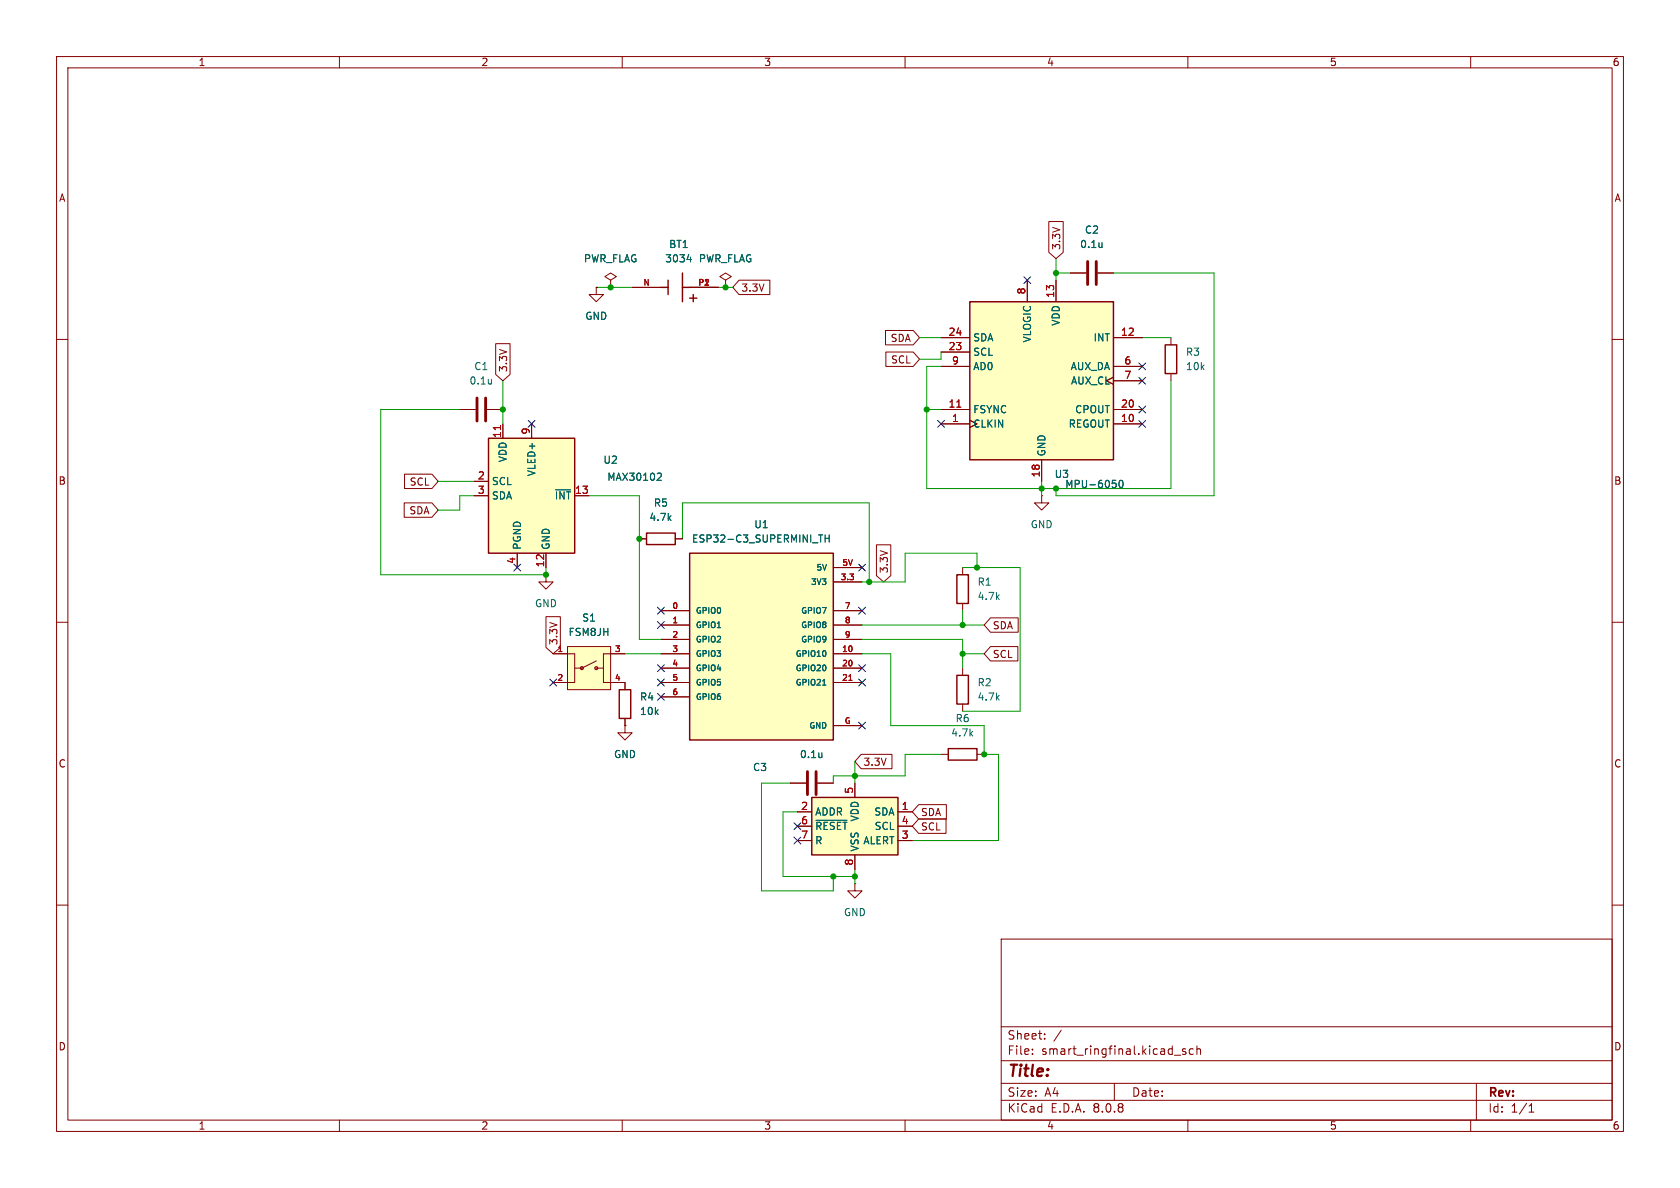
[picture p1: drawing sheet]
<svg xmlns="http://www.w3.org/2000/svg" width="297mm" height="210mm" viewBox="0 0 297 210" stroke-linecap="round" stroke-linejoin="round" font-family="sans-serif">
<g fill="none" stroke="#840000" stroke-width=".18">
<path d="M10 10h277v190h-277zM12 12h273v186h-273zM60 10v2M110 10v2M160 10v2M210 10v2M260 10v2M10 60h2M285 60h2M10 110h2M285 110h2M10 160h2"/>
<path d="M177 166h108v32h-108zM285 160h2M60 198v2M110 198v2M160 198v2M177 194.5h108M177 191.5h108M177 187.5h108M177 181.5h108M182.5 186.3v.1M182.5 185.5v.1M184.7 183.6v.1"/>
<path d="M184.7 182.8v.1M187.6 182.1l-1.3 2M197 191.5v3M207.6 186.5h1.1M209.6 185.5l-.4-.1-.2 .2 .1 .2 .5 .2v.3h-.6M210 198v2M211 185.5l-.5-.1-.3 .3v.4l.2 .2h.6M211.6 185.5l.2-.1 .4 .1v.9M211.6 184.9v1.5M260 198v2M261 191.5v6.5M270.3 196.6h.9"/>
<path d="M270.3 195.5l.4-.4v1.5"/>
</g>
<path d="M86.4 77.5h15.2v20.3h-15.2z" fill="#ffffc2"/>
<path d="M86.4 77.5h15.2v20.3h-15.2z" fill="none" stroke="#840000" stroke-width=".25"/>
<g fill="none" stroke="#840000" stroke-width=".18">
<path d="M105.4 50.8v1.3h1.3l-1.3 1.2-1.3-1.2h1.3M105.4 50.8h.1M107.9 49.5l1.1-.6-1.1-.6-1 .6 1 .6v1.3M107.9 50.8h.1M88.9 74.9v2.6M94 74.9v2.6M83.8 87.6h2.6M83.8 85.1h2.6M91.4 97.8v2.5M96.5 97.8v2.5M101.6 87.6h2.5M96.5 101.6v1.3h1.3l-1.3 1.2-1.3-1.2h1.3"/>
<path d="M96.5 101.6h.1M139.7 138.4h2.8M144.5 138.4h2.8"/>
</g>
<path d="M88.5 75.2v.8" fill="none" stroke="#a90000" stroke-width=".18"/>
<path d="M98.2 86.6h2.7M116.4 83.6l.4 .1 .1 .3-.8 .9h.8M145.3 133.1v.8M145.3 133.8l-.1 .1" fill="none" stroke="#006464" stroke-width=".18"/>
<path d="M142.7 136.4v4.1M144.3 136.4v4.1" fill="none" stroke="#840000" stroke-width=".51"/>
<path d="M143.5 141h15.2v10.1h-15.2z" fill="#ffffc2"/>
<path d="M143.5 141h15.2v10.1h-15.2z" fill="none" stroke="#840000" stroke-width=".25"/>
<path d="M151.1 138.4v2.6M141 143.5h2.5M141 148.6h2.5M141 146.1h2.5M151.1 151.1v2.6M158.7 143.5h2.6M158.7 148.6h2.6M158.7 146.1h2.6" fill="none" stroke="#840000" stroke-width=".18"/>
<path d="M144.2 145h5.5" fill="none" stroke="#006464" stroke-width=".18"/>
<path d="M100.3 114.3h7.6v7.6h-7.6z" fill="#ffffc2"/>
<path d="M111.8 50.8h5M121.9 50.8h5.1M128.3 49.5l1-.6-1-.6-1 .6 1 .6v1.3M128.3 50.8h.1M97.8 115.6h3.8v5.1h-3.8M100.3 114.3h7.6v7.6h-7.6zM105.4 116.8l-2.5 1.3h-1.3M105.4 118.1h1.3M110.5 115.6h-3.8v5.1h3.8" fill="none" stroke="#840000" stroke-width=".18"/>
<g fill="none" stroke="#840000" stroke-width=".22">
<circle cx="102.9" cy="118.1" r=".25"/>
<circle cx="105.4" cy="118.1" r=".25"/>
</g>
<path d="M116.8 50.8h1.3M118.1 49.5v2.6M120.6 50.8h1.3M120.6 48.3v5M121.9 52.7h1.3M122.6 52.1v1.2" fill="none" stroke="#840000" stroke-width=".25"/>
<path d="M121.5 45.9h.8M122.1 45.5v.8" fill="none" stroke="#006464" stroke-width=".18"/>
<path d="M121.9 97.8h25.4v33h-25.4z" fill="#ffffc2"/>
<path d="M206 61h2v5h-2zM121.9 97.8h25.4v33h-25.4zM109.5 121.9h2v5.1h-2zM167.6 132.3h5.1v2.1h-5.1z" fill="none" stroke="#840000" stroke-width=".25"/>
<g fill="none" stroke="#840000" stroke-width=".18">
<path d="M207 59.7v1.3M81.3 72.4h2.8M86.1 72.4h2.8M207 66v1.3M116.8 108h5.1M116.8 110.5h5.1M116.8 115.6h5.1M116.8 113h5.1M116.8 118.1h5.1M147.3 108h5.1M147.3 110.5h5.1M147.3 115.6h5.1"/>
<path d="M147.3 113h5.1M147.3 118.1h5.1M147.3 102.9h5.1M147.3 100.3h5.1M110.5 120.7v1.2M110.5 127v1.3M116.8 120.7h5.1M116.8 123.2h5.1M147.3 120.7h5.1M147.3 128.3h5.1M166.4 133.4h1.2M172.7 133.4h1.3"/>
<path d="M151.1 156.2v1.3h1.3l-1.3 1.3-1.2-1.3h1.2M151.1 156.2h.1"/>
</g>
<path d="M86.9 67v.9M86.9 67.8h-.1M144.7 94.6h.7M145.9 94.6v1.2M145.9 95.2h.7M146.6 94.6v1.2M145.4 121.1h.6" fill="none" stroke="#006464" stroke-width=".18"/>
<path d="M150.1 120.3h.5" fill="none" stroke="#a90000" stroke-width=".18"/>
<path d="M84.3 70.4v4M85.9 70.4v4" fill="none" stroke="#840000" stroke-width=".51"/>
<path d="M171.4 53.3h25.4v28h-25.4z" fill="#ffffc2"/>
<path d="M171.4 53.3h25.4v28h-25.4zM114.3 94.2h5.1v2.1h-5.1zM169.2 101.6h2v5.1h-2zM169.2 119.4h2v5.1h-2z" fill="none" stroke="#840000" stroke-width=".25"/>
<g fill="none" stroke="#840000" stroke-width=".18">
<path d="M185.4 39.2h2.6v5.4l-1.3 1.1-1.3-1.1zM105.4 50.8h.1M107.9 50.8h.1M111.8 50.8h5M121.9 50.8h5.1M128.3 50.8h.1M130.7 49.5h5.4v2.6h-5.4l-1.2-1.3zM156.5 58.4h4.9l1.2 1.3-1.2 1.3h-4.9zM166.4 59.7h5M181.6 49.5v3.8M186.7 49.5v3.8M189.2 48.3h2.8"/>
<path d="M194.1 48.3h2.7M196.8 59.7h5.1M87.6 60.8h2.6v5.4l-1.3 1.1-1.3-1.1zM88.9 74.9v2.6M94 74.9v2.6M156.6 62.2h4.8l1.2 1.3-1.2 1.3h-4.8zM166.4 74.9h5M166.4 72.4h5M166.4 62.2h5M166.4 64.8h5M196.8 66.7l-1.2 .6 1.2 .6M196.8 74.9h5.1"/>
<path d="M196.8 72.4h5.1M196.8 64.8h5.1M196.8 67.3h5.1M71.5 88.9h4.9l1.1 1.3-1.1 1.2h-4.9zM71.5 83.8h4.9l1.1 1.3-1.1 1.3h-4.9zM83.8 87.6h2.6M83.8 85.1h2.6M91.4 97.8v2.5M96.5 97.8v2.5M101.6 87.6h2.5M113 95.3h1.3M119.4 95.3h1.2"/>
<path d="M154.9 96.3h2.6v5.5l-1.3 1.1-1.3-1.1zM184.1 87.6v1.3h1.3l-1.3 1.3-1.2-1.3h1.2M184.1 87.6h.1M184.1 81.3v3.8M96.5 109h2.6v5.5l-1.3 1.1-1.3-1.1zM97.8 115.6h2.5M107.9 115.6h2.6M116.8 115.6h5.1M116.8 108h5.1M116.8 110.5h5.1M116.8 113h5.1M116.8 118.1h5.1"/>
<path d="M147.3 115.6h5.1M147.3 108h5.1M147.3 110.5h5.1M147.3 113h5.1M147.3 118.1h5.1M147.3 102.9h5.1M147.3 100.3h5.1M170.2 100.3v1.3M170.2 106.7v1.3M170.2 118.1v1.3M175.1 114.3h4.8v2.5h-4.8l-1.1-1.2zM175.1 109.2h4.9v2.6h-4.9l-1.1-1.3z"/>
<path d="M97.8 120.7h2.5M107.9 120.7h2.6v1.2M110.5 128.3v1.2h1.3l-1.3 1.3-1.3-1.3h1.3M110.5 128.3h.1M110.5 127v1.3M116.8 120.7h5.1M116.8 123.2h5.1M139.7 138.4h2.8M144.5 138.4h2.8M147.3 120.7h5.1M147.3 128.3h5.1M151.1 138.4v2.6"/>
<path d="M152.2 133.3h5.5v2.6h-5.5l-1.1-1.3zM170.2 124.5v1.2M141 143.5h2.5M141 148.6h2.5M141 146.1h2.5M151.1 151.1v2.6M158.7 143.5h2.6M158.7 148.6h2.6M158.7 146.1h2.6M162.4 142.2h4.9v2.6h-4.9l-1.1-1.3zM162.4 144.8h4.8v2.5h-4.8l-1.1-1.2z"/>
</g>
<path d="M88.5 75.2v.8M169.2 72h.7M150.1 120.3h.5" fill="none" stroke="#a90000" stroke-width=".18"/>
<g fill="none" stroke="#006464" stroke-width=".18">
<path d="M121.5 45.9h.8M122.1 45.5v.8M194.8 42.9v.9M194.8 43.6v.1M98.2 86.6h2.7M116.4 83.6l.4 .1 .1 .3-.8 .9h.8M144.7 94.6h.7M145.9 94.6v1.2M145.9 95.2h.7M146.6 94.6v1.2M196.7 84.9h.6M197.2 85.5l.1 .1-.1 .5"/>
<path d="M197.9 85l.2-.1a.68 .68 0 0 1 .5 .6 .68 .68 0 0 1-.5 .7l-.2-.1-.1-.4zM145.3 133.1v.8M145.3 133.8l-.1 .1M145.4 121.1h.6M144.2 145h5.5"/>
</g>
<path d="M192.3 46.2v4.1M193.8 46.2v4.1" fill="none" stroke="#840000" stroke-width=".51"/>
<g fill="none" stroke="#009600" stroke-width=".18">
<path d="M105.4 50.8h6.4M127 50.8h2.5M162.6 59.7h3.8M186.7 48.3h2.5M186.7 45.7v3.8M196.8 48.3h17.8v39.3h-27.9v-1.2M201.9 59.7h5.1M81.3 72.4h-14v29.2h29.2v-1.3M88.9 67.3v7.6M163.8 72.4h2.6M166.4 64.8h-2.6v21.6h43.2v-19.1M166.4 62.2v1.3h-3.8"/>
<path d="M77.5 85.1h6.3M83.8 87.6h-2.5v2.6h-3.8M104.1 87.6h8.9v25.4h3.8M120.6 95.3v-6.4h33.1v14M184.1 85.1v2.5M110.5 115.6h6.3M152.4 113h17.8v5.1M152.4 110.5h21.6M152.4 115.6h5.1v12.7h16.5v5.1h2.5v15.2h-15.2M170.2 100.3h10.1v25.4h-10.1M170.2 108v2.5M170.2 115.6h3.8"/>
<path d="M172.7 100.3v-2.5h-12.7v5.1h-7.6M139.7 138.4h-5.1v19.1h12.7v-2.6M151.1 134.6v3.8M166.4 133.4h-6.4v3.8h-12.7v1.2M141 143.5h-2.6v11.4h12.7M151.1 153.7v2.5"/>
</g>
<g fill="none" stroke="#000084" stroke-width=".18">
<path d="M181 48.9l1.2 1.2M182.2 48.9l-1.2 1.2M93.4 74.3l1.2 1.2M94.6 74.3l-1.2 1.2M165.8 74.3l1.2 1.2M167 74.3l-1.2 1.2M201.3 66.7l1.2 1.2M201.3 74.3l1.2 1.2M201.3 64.2l1.2 1.2M201.3 71.8l1.2 1.2M202.5 66.7l-1.2 1.2M202.5 74.3l-1.2 1.2"/>
<path d="M202.5 64.2l-1.2 1.2M202.5 71.8l-1.2 1.2M90.8 99.7l1.2 1.2M92 99.7l-1.2 1.2M151.8 99.7l1.2 1.2M153 99.7l-1.2 1.2M116.2 109.9l1.2 1.2M116.2 117.5l1.2 1.2M116.2 107.3l1.2 1.3M117.4 109.9l-1.2 1.2M117.4 117.5l-1.2 1.2M117.4 107.3l-1.2 1.3"/>
<path d="M151.8 107.3l1.2 1.3M151.8 117.5l1.2 1.2M153 107.3l-1.2 1.3M153 117.5l-1.2 1.2M97.2 120l1.2 1.3M98.4 120l-1.2 1.3M116.2 122.6l1.2 1.2M116.2 120l1.2 1.3M117.4 122.6l-1.2 1.2M117.4 120l-1.2 1.3M151.8 120l1.2 1.3M151.8 127.7l1.2 1.2"/>
<path d="M153 120l-1.2 1.3M153 127.7l-1.2 1.2M140.4 148l1.2 1.2M140.4 145.4l1.2 1.3M141.6 148l-1.2 1.2M141.6 145.4l-1.2 1.3"/>
</g>
<g fill="#009600" stroke="#009600" stroke-width=".18">
<circle cx="107.9" cy="50.8" r=".46"/>
<circle cx="128.3" cy="50.8" r=".46"/>
<circle cx="88.9" cy="72.4" r=".46"/>
<circle cx="113" cy="95.3" r=".46"/>
<circle cx="96.5" cy="101.6" r=".46"/>
<circle cx="186.7" cy="48.3" r=".46"/>
<circle cx="163.8" cy="72.4" r=".46"/>
<circle cx="184.1" cy="86.4" r=".46"/>
<circle cx="186.7" cy="86.4" r=".46"/>
<circle cx="172.7" cy="100.3" r=".46"/>
<circle cx="170.2" cy="110.5" r=".46"/>
<circle cx="170.2" cy="115.6" r=".46"/>
<circle cx="174" cy="133.4" r=".46"/>
<circle cx="151.1" cy="137.2" r=".46"/>
<circle cx="153.7" cy="102.9" r=".46"/>
<circle cx="147.3" cy="154.9" r=".46"/>
<circle cx="151.1" cy="154.9" r=".46"/>
</g>
<text font-size="2.8" fill="#840000" x="178" y="190.9">Title:</text>
<g font-size="2.1" fill="#840000">
<text x="178" y="184">Sheet:</text>
<text x="178" y="186.7">File:</text>
<text x="184.1" y="186.7">smart_ringfinal.kicad_sch</text>
<text x="178" y="196.9">KiCad</text>
<text x="178" y="194.1">Size:</text>
<text x="184.7" y="194.1">A4</text>
<text x="185.7" y="196.9">E.D.A.</text>
<text x="193.3" y="196.9">8.0.8</text>
<text x="200" y="194.1">Date:</text>
<text x="263" y="194.3">Rev:</text>
<text x="263" y="196.9">Id:</text>
<text x="267.1" y="196.9">1/1</text>
</g>
<g font-size="1.8" fill="#840000">
<text x="35" y="11.9">1</text>
<text x="85" y="11.9">2</text>
<text x="135" y="11.9">3</text>
<text x="185" y="11.9">4</text>
<text x="235" y="11.9">5</text>
<text x="285" y="11.9">6</text>
<text x="10.3" y="35.9">A</text>
<text x="285.3" y="35.9">A</text>
<text x="187.6" y="44.3" transform="rotate(-90 187.6 44.3)">3.3V</text>
<text x="131" y="51.8">3.3V</text>
<text x="89.9" y="65.9" transform="rotate(-90 89.9 65.9)">3.3V</text>
<text x="157.4" y="60.6">SDA</text>
<text x="157.4" y="64.5">SCL</text>
<text x="10.3" y="85.9">B</text>
<text x="72.3" y="86">SCL</text>
<text x="285.3" y="85.9">B</text>
<text x="72.3" y="91.1">SDA</text>
<text x="157.2" y="101.4" transform="rotate(-90 157.2 101.4)">3.3V</text>
<text x="175.4" y="111.4">SDA</text>
<text x="98.7" y="114.1" transform="rotate(-90 98.7 114.1)">3.3V</text>
<text x="175.4" y="116.5">SCL</text>
<text x="10.3" y="135.9">C</text>
<text x="152.6" y="135.6">3.3V</text>
<text x="285.3" y="135.9">C</text>
<text x="162.7" y="144.5">SDA</text>
<text x="162.7" y="147">SCL</text>
<text x="10.3" y="185.9">D</text>
<text x="285.3" y="185.9">D</text>
<text x="35" y="199.9">1</text>
<text x="85" y="199.9">2</text>
<text x="135" y="199.9">3</text>
<text x="185" y="199.9">4</text>
<text x="235" y="199.9">5</text>
<text x="285" y="199.9">6</text>
</g>
<g font-size="1.8" fill="#006464">
<text x="191.7" y="41.5">C2</text>
<text x="103.1" y="46.6">PWR_FLAG</text>
<text x="117.5" y="46.6">3034</text>
<text x="118.2" y="44">BT1</text>
<text x="123.5" y="46.6">PWR_FLAG</text>
<text x="190.9" y="44">0.1u</text>
<text x="103.4" y="56.7">GND</text>
<text x="187.6" y="57.7" transform="rotate(-90 187.6 57.7)">VDD</text>
<text x="83.7" y="65.6">C1</text>
<text x="172" y="63.1">SCL</text>
<text x="172" y="60.6">SDA</text>
<text x="172" y="65.6">AD0</text>
<text x="182.5" y="60.6" transform="rotate(-90 182.5 60.6)">VLOGIC</text>
<text x="189.2" y="65.6">AUX_DA</text>
<text x="193.2" y="60.6">INT</text>
<text x="209.6" y="63.1">R3</text>
<text x="209.6" y="65.6">10k</text>
<text x="82.9" y="68.2">0.1u</text>
<text x="189.2" y="68.2">AUX_CL</text>
<text x="172" y="75.8">CLKIN</text>
<text x="172" y="73.3">FSYNC</text>
<text x="188.8" y="75.8">REGOUT</text>
<text x="190" y="73.3">CPOUT</text>
<text x="89.8" y="81.8" transform="rotate(-90 89.8 81.8)">VDD</text>
<text x="106.6" y="82.2">U2</text>
<text x="185" y="80.8" transform="rotate(-90 185 80.8)">GND</text>
<text x="86.9" y="86">SCL</text>
<text x="86.9" y="88.5">SDA</text>
<text x="94.8" y="84.3" transform="rotate(-90 94.8 84.3)">VLED+</text>
<text x="98" y="88.5">~{INT}</text>
<text x="107.3" y="85.2">MAX30102</text>
<text x="115.5" y="89.8">R5</text>
<text x="186.4" y="84.7">U3</text>
<text x="188.2" y="86.5">MPU-6050</text>
<text x="114.7" y="92.3">4.7k</text>
<text x="133.2" y="93.6">U1</text>
<text x="182.1" y="93.6">GND</text>
<text x="92.3" y="97.3" transform="rotate(-90 92.3 97.3)">PGND</text>
<text x="97.4" y="97.3" transform="rotate(-90 97.4 97.3)">GND</text>
<text x="122.2" y="96.1">ESP32-C3_SUPERMINI_TH</text>
<text x="94.5" y="107.5">GND</text>
<text x="172.7" y="103.7">R1</text>
<text x="172.7" y="106.3">4.7k</text>
<text x="100.4" y="112.6">FSM8JH</text>
<text x="102.8" y="110.1">S1</text>
<text x="113" y="124.1">R4</text>
<text x="172.7" y="121.5">R2</text>
<text x="172.7" y="124.1">4.7k</text>
<text x="113" y="126.6">10k</text>
<text x="168.1" y="130.4">4.7k</text>
<text x="168.8" y="127.9">R6</text>
<text x="108.5" y="134.2">GND</text>
<text x="133" y="136.5">C3</text>
<text x="141.3" y="134.2">0.1u</text>
<text x="144" y="144.4">ADDR</text>
<text x="144" y="146.9">~{RESET}</text>
<text x="144" y="149.5">R</text>
<text x="152" y="145.3" transform="rotate(-90 152 145.3)">VDD</text>
<text x="152.5" y="149.5">ALERT</text>
<text x="154.5" y="144.4">SDA</text>
<text x="154.5" y="146.9">SCL</text>
<text x="152" y="150.6" transform="rotate(-90 152 150.6)">VSS</text>
<text x="149.1" y="162.2">GND</text>
</g>
<g font-size="1.8" fill="#a90000">
<text x="181.4" y="52.1" transform="rotate(-90 181.4 52.1)">8</text>
<text x="186.4" y="52.7" transform="rotate(-90 186.4 52.7)">13</text>
<text x="167.6" y="59.4">24</text>
<text x="198.1" y="59.4">12</text>
<text x="167.6" y="62">23</text>
<text x="168.2" y="64.5">9</text>
<text x="198.7" y="64.5">6</text>
<text x="198.7" y="67.1">7</text>
<text x="88.6" y="77.5" transform="rotate(-90 88.6 77.5)">11</text>
<text x="93.7" y="76.9" transform="rotate(-90 93.7 76.9)">9</text>
<text x="167.6" y="72.1">11</text>
<text x="168.2" y="74.7">1</text>
<text x="198.1" y="74.7">10</text>
<text x="198.1" y="72.1">20</text>
<text x="84.4" y="84.8">2</text>
<text x="84.4" y="87.4">3</text>
<text x="101.6" y="87.4">13</text>
<text x="183.9" y="84.5" transform="rotate(-90 183.9 84.5)">18</text>
<text x="91.2" y="99.8" transform="rotate(-90 91.2 99.8)">4</text>
<text x="96.3" y="100.4" transform="rotate(-90 96.3 100.4)">12</text>
<text x="141.5" y="143.3">2</text>
<text x="150.9" y="140.4" transform="rotate(-90 150.9 140.4)">5</text>
<text x="159.3" y="143.3">1</text>
<text x="141.5" y="145.8">6</text>
<text x="141.5" y="148.3">7</text>
<text x="159.3" y="148.3">3</text>
<text x="159.3" y="145.8">4</text>
<text x="150.9" y="153.1" transform="rotate(-90 150.9 153.1)">8</text>
</g>
<g font-size="1.4" fill="#a90000">
<text x="113.6" y="50.5">N</text>
<text x="123.3" y="50.5">P1</text>
<text x="124.3" y="50.5">2</text>
<text x="148.8" y="100.1">5V</text>
<text x="118.8" y="107.7">0</text>
<text x="148.5" y="102.6">3.3</text>
<text x="149.2" y="107.7">7</text>
<text x="118.8" y="110.2">1</text>
<text x="118.8" y="112.8">2</text>
<text x="149.2" y="110.2">8</text>
<text x="149.2" y="112.8">9</text>
<text x="98.4" y="115.3">1</text>
<text x="108.6" y="115.3">3</text>
<text x="118.8" y="115.3">3</text>
<text x="118.8" y="117.9">4</text>
<text x="148.8" y="115.3">10</text>
<text x="148.8" y="117.9">20</text>
<text x="98.4" y="120.4">2</text>
<text x="108.6" y="120.4">4</text>
<text x="118.8" y="120.4">5</text>
<text x="118.8" y="122.9">6</text>
<text x="148.8" y="120.4">21</text>
<text x="149.2" y="128">G</text>
</g>
<g font-size="1.4" fill="#006464">
<text x="144.2" y="101.1">5V</text>
<text x="143.2" y="103.6">3V3</text>
<text x="122.9" y="108.7">GPIO0</text>
<text x="122.9" y="111.2">GPIO1</text>
<text x="122.9" y="113.8">GPIO2</text>
<text x="141.5" y="108.7">GPIO7</text>
<text x="141.5" y="111.2">GPIO8</text>
<text x="141.5" y="113.8">GPIO9</text>
<text x="122.9" y="116.3">GPIO3</text>
<text x="122.9" y="118.8">GPIO4</text>
<text x="140.5" y="116.3">GPIO10</text>
<text x="140.5" y="118.8">GPIO20</text>
<text x="122.9" y="121.4">GPIO5</text>
<text x="122.9" y="123.9">GPIO6</text>
<text x="140.5" y="121.4">GPIO21</text>
<text x="143" y="129">GND</text>
</g>
</svg>
